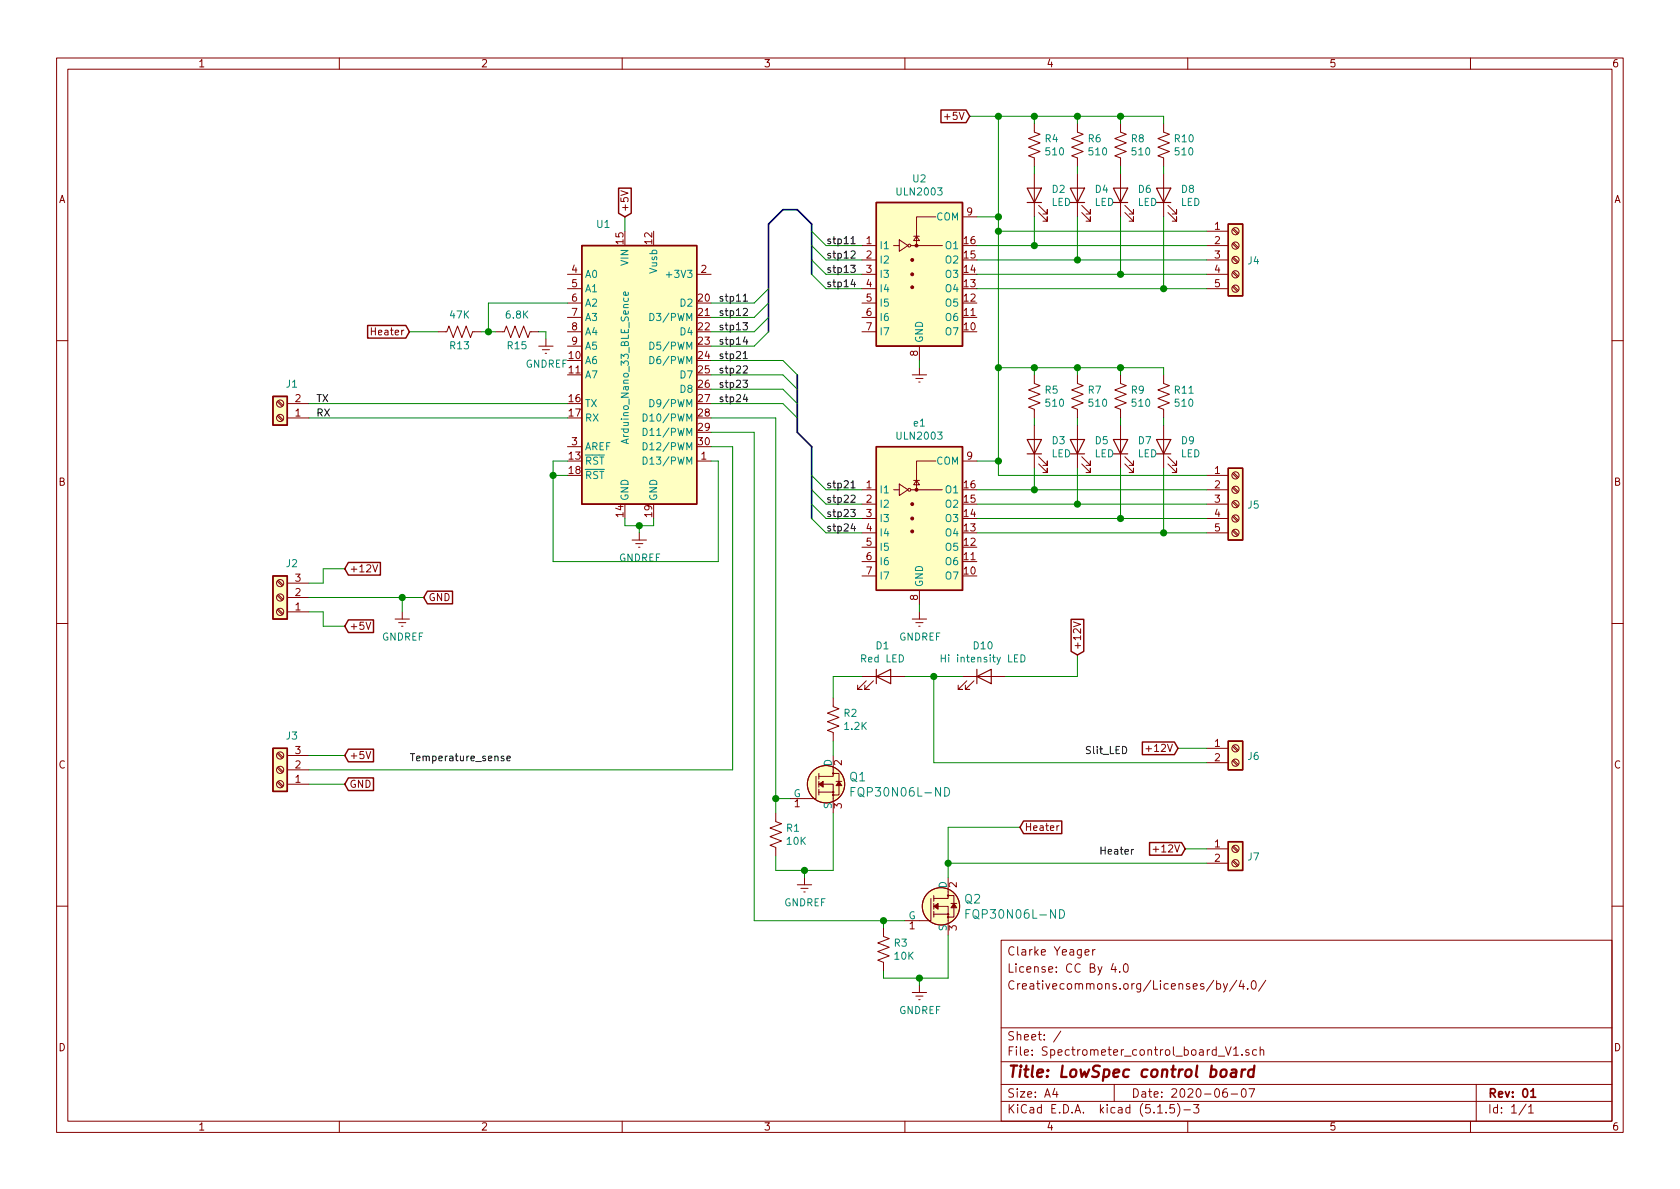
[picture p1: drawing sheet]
<svg xmlns="http://www.w3.org/2000/svg" width="297mm" height="210mm" viewBox="0 0 297 210" stroke-linecap="round" stroke-linejoin="round" font-family="sans-serif">
<g fill="none" stroke="#840000" stroke-width=".18">
<path d="M10 10.3h277v189.9h-277zM12 12.2h273v186.1h-273zM60 10.3v1.9M110 10.3v1.9M160 10.3v1.9M210 10.3v1.9M260 10.3v1.9M109.8 33.7l1.2 .5-1.2 .4M165.5 38.3h-3.4v5.1M170.2 38.3h2.5M182.9 21.8v1.6l1 .3-2 .8 2 .8-2 .7 2 .8-2 .8 1 .3v1.6M182.9 30.7v7.6"/>
<path d="M183.6 37.6l1.6 1.5v-.8v.8h-.8M183.6 36.3l1.6 1.5v-.7v.7h-.8M190.5 21.8v1.6l1 .3-2 .8 2 .8-2 .7 2 .8-2 .8 1 .3v1.6M190.5 30.7v7.6M191.3 37.6l1.5 1.5v-.8v.8h-.8M191.3 36.3l1.5 1.5v-.7v.7h-.8M198.1 21.8v1.6l1 .3-2 .8 2 .8-2 .7 2 .8-2 .8 1 .3v1.6M198.1 30.7v7.6M198.9 37.6l1.5 1.5v-.8v.8h-.8M198.9 36.3l1.5 1.5v-.7v.7h-.8M205.7 21.8v1.6l1.1 .3-2.1 .8 2.1 .8-2.1 .7 2.1 .8-2.1 .8 1 .3v1.6M205.7 30.7v7.6"/>
<path d="M206.5 37.6l1.5 1.5v-.8v.8h-.7M206.5 36.3l1.5 1.5v-.7v.7h-.7M77.5 58.7h1.5l.4-1 .7 2 .8-2 .8 2 .7-2 .8 2 .4-1h1.5M87.6 58.7h1.6l.3-1 .8 2 .8-2 .7 2 .8-2 .7 2 .4-1h1.5M96.5 59.9v1.3M100.3 58.7h2.6M100.3 48.5h2.6M100.3 51h2.6M100.3 53.6h2.6M100.3 56.1h2.6M123.2 48.5h2.5M152.4 58.7h2.5"/>
<path d="M152.4 43.4h2.5M152.4 46h2.5M152.4 48.5h2.5M152.4 51h2.5M152.4 53.6h2.5M152.4 56.1h2.5M158 43.4h1M159 42.4l1.5 1-1.5 1zM161 43.4h5.6M161.5 41.8h1.1M162.1 41.8l.5 .7h-1.1zM213.4 43.4h3.8"/>
<path d="M213.4 46h3.8M213.4 48.5h3.8M213.4 51h3.8M213.4 40.9h3.8M217.9 50.7l.9 .9M217.9 48.2l.9 .8M217.9 45.6l.9 .9M217.9 43.1l.9 .8M217.9 40.6l.9 .8M218.1 50.5l.8 .9M218.1 48l.8 .8M218.1 45.5l.8 .8"/>
<path d="M218.1 42.9l.8 .9M218.1 40.4l.8 .8M10 60.2h2M49 71l.9 .9M49 73.6l.9 .8M49.2 70.9l.9 .8M49.2 73.4l.9 .8M50.8 73.9h3.8M50.8 71.4h3.8M95.2 61.2h2.6M95.9 61.8h1.3M96.4 62.5h.2"/>
<path d="M100.3 79h2.6M100.3 61.2h2.6M161.3 66.3h2.5M161.9 66.9h1.3M162.4 67.6h.3M162.6 61.2v2.5M162.6 65v1.3M182.9 66.3v1.5l1 .4-2 .8 2 .7-2 .8 2 .7-2 .8 1 .4v1.5M182.9 75.2v7.6M190.5 66.3v1.5l1 .4-2 .8 2 .7-2 .8 2 .7-2 .8 1 .4v1.5M190.5 75.2v7.6M198.1 66.3v1.5l1 .4-2 .8 2 .7-2 .8 2 .7-2 .8 1 .4v1.5"/>
<path d="M198.1 75.2v7.6M205.7 66.3v1.5l1.1 .4-2.1 .8 2.1 .7-2.1 .8 2.1 .7-2.1 .8 1 .4v1.5M205.7 75.2v7.6M285 60.2h2M65.9 99.9l.4 1.2 .5-1.2M111.8 95.5h2.5M112.4 96.1h1.3M112.9 96.8h.3M113 94.2v1.3M123.2 81.5h2.5M152.4 86.6h2.5M152.4 89.1h2.5"/>
<path d="M152.4 91.7h2.5M152.4 94.2h2.5M152.4 96.8h2.5M152.4 99.3h2.5M158 86.6h1M159 85.6l1.5 1-1.5 1zM161 86.6h5.6M161.5 85h1.1M162.1 85l.5 .7h-1.1zM165.5 81.5h-3.4v5.1M170.2 81.5h2.5M183.6 82l1.6 1.6v-.8v.8h-.8"/>
<path d="M183.6 80.8l1.6 1.5v-.8v.8h-.8M191.3 82l1.5 1.6v-.8v.8h-.8M191.3 80.8l1.5 1.5v-.8v.8h-.8M198.9 82l1.5 1.6v-.8v.8h-.8M198.9 80.8l1.5 1.5v-.8v.8h-.8M206.5 82l1.5 1.6v-.8v.8h-.7M206.5 80.8l1.5 1.5v-.8v.8h-.7M213.4 84.1h3.8M213.4 86.6h3.8M213.4 89.1h3.8M213.4 91.7h3.8M213.4 94.2h3.8"/>
<path d="M217.9 93.9l.9 .8M217.9 91.4l.9 .8M217.9 88.8l.9 .9M217.9 86.3l.9 .8M217.9 83.7l.9 .9M218.1 93.7l.8 .9M218.1 91.2l.8 .8M218.1 88.6l.8 .9M218.1 86.1l.8 .8M218.1 83.6l.8 .8M10 110.3h2M49 102.8l.9 .8"/>
<path d="M49 105.3l.9 .9M49 107.9l.9 .8M49.2 102.6l.9 .8M49.2 105.2l.9 .8M49.2 107.7l.9 .8M50.8 108.2h3.8M50.8 105.7h3.8M50.8 103.1h3.8M64.7 110l.4 1.3 .5-1.3M69.8 109.5h2.6M70.5 110.1h1.3M71 110.7h.2"/>
<path d="M71.1 108.2v1.3M152.4 119.6h7.6M152.4 101.8h2.5M161.3 109.5h2.5M161.9 110.1h1.3M162.4 110.7h.3M162.6 104.4v2.5M162.6 108.2v1.3M170.2 119.6h7.6M189.8 110l1.3 .4-1.3 .4M285 110.3h2M49 133.3l.9 .8"/>
<path d="M49 135.8l.9 .8M49 138.3l.9 .9M49.2 133.1l.9 .8M49.2 135.6l.9 .9M49.2 138.2l.9 .8M50.8 138.7h3.8M50.8 136.1h3.8M50.8 133.6h3.8M64.7 132.9l.4 1.3 .5-1.3M144.3 137.3v3.9h-4.6M144.8 138.7h2.5v5.1M144.8 136.8v1"/>
<path d="M144.8 138.2v1M144.8 139.6v1M147.2 136.8h1.1v3.8h-1.1M147.3 133.6v3.7h-2.5M147.3 123.4v1.6l1 .3-2 .8 2 .8-2 .7 2 .8-2 .8 1 .3v1.6M147.8 138.2h1M153.2 120.4l-1.6 1.5h.8h-.8v-.7M154.4 120.4l-1.5 1.5h.8h-.8v-.7M170.9 120.4l-1.5 1.5h.8h-.8v-.7M172.2 120.4l-1.5 1.5h.7h-.7v-.7M202.6 132.4h1M213.4 132.3h3.8"/>
<path d="M213.4 134.9h3.8M217.9 134.5l.9 .9M217.9 132l.9 .8M218.1 134.4l.8 .8M218.1 131.8l.8 .9M137.2 143.8v1.5l1 .4-2.1 .7 2.1 .8-2.1 .7 2.1 .8-2.1 .8 1.1 .4v1.5M141 156.5h2.5M141.6 157.1h1.3M142.1 157.7h.3M142.2 155.2v1.3M144.8 140.1h2.5M164.6 158.9v3.9h-4.6"/>
<path d="M165.1 158.4v1M165.1 159.8v1M167.5 158.4h1.2v3.8h-1.2M167.6 155.2v3.7h-2.5M168.1 159.8h1.1M187.2 146l-.3 .2M203.9 150.2h1M213.4 150.1h3.8M213.4 152.6h3.8M217.9 152.3l.9 .9M217.9 149.8l.9 .8M218.1 152.1l.8 .9"/>
<path d="M218.1 149.6l.8 .8M10 160.2h2M156.2 164.1v1.5l1 .4-2 .7 2 .8-2 .8 2 .7-2 .8 1 .4v1.5M161.3 175.5h2.5M161.9 176.1h1.3M162.4 176.8h.3M162.6 174.2v1.3M165.1 160.3h2.5v5M165.1 161.7h2.5M165.1 161.2v1M177 166.3h108v32h-108zM191.8 168.4l.8-.1-.1-.3-.5-.1-.2 .2 .1 .7h.6"/>
<path d="M193.2 167.9v1M193.6 167.9l-.4 .3M196.8 170.4l-.3 1h.9M197.2 170.9v1M198 171.8v.1M198.8 170.6l.3-.2a.94 .94 0 0 1 0 1.5l-.4-.3-.1-.6zM215.1 174l.4-.1 .3 .3-.1 .6-.2 .1-.4-.1M215.1 173.4v1.5M216.3 173.9l.4 1M217 173.9l-.5 1.4-.2 .1M218.7 173.3l-1.3 2M219.5 173.3l-.4 1.1h.9"/>
<path d="M219.8 173.9v1M220.6 174.8v.1M221.4 173.6l.2-.2a.81 .81 0 0 1 .6 .6 .81 .81 0 0 1-.3 .8l-.2 .1a.79 .79 0 0 1-.3-1.3zM223.8 173.3l-1.3 2M285 160.2h2M60 198.3v1.9M110 198.3v1.9M160 198.3v1.9M177 194.8h108M177 191.8h108M177 187.8h108M177 181.8h108"/>
<path d="M186.5 192.5l-.4 1h1M186.8 193v1M187.6 182.3l-1.3 2M197 191.8v3M204.7 196.8h.8M206.2 196.7v.1M207.6 195.3h-.7l-.1 .7 .2-.1 .5 .1 .2 .2-.1 .5-.2 .1-.6-.1M208.2 195.1a1.71 1.71 0 0 1 0 2.3M209.3 196.3h1.2M210 198.3v1.9M211 195.3h1l-.5 .6 .4 .1v.7l-.2 .1-.7-.1M216.7 185.1l.5 1.5 .5-1.5"/>
<path d="M216.9 192.5a.62 .62 0 0 0-.7 .7l.1 .7 .2 .1 .5-.1v-.5l-.1-.2-.4-.1-.3 .3M217.7 193.5h1.1M218.1 185.5l.4-.4v1.5M218.1 186.6h.8M219.6 192.7l.4-.2a.94 .94 0 0 1 0 1.5 .82 .82 0 0 1-.4-1.3zM219.6 186.5v.1M220.8 185.7l-.4-.1-.2 .2 .1 .2 .5 .2v.3h-.6M220.8 192.5h1l-.6 1.5M222.2 185.7l-.5-.1-.2 .3 .1 .6h.6M222.8 185.7l.2-.1 .4 .1v.9M222.8 185.1v1.5M260 198.3v1.9"/>
<path d="M261 191.8v6.5M269.8 195.2l-1.2 2M270.3 195.8l.4-.5v1.5M270.3 196.8h.8"/>
<circle cx="160.8" cy="43.4" r=".25"/>
<circle cx="218.4" cy="51" r=".63"/>
<circle cx="218.4" cy="40.9" r=".63"/>
<circle cx="218.4" cy="46" r=".63"/>
<circle cx="218.4" cy="43.4" r=".63"/>
<circle cx="218.4" cy="48.5" r=".63"/>
<circle cx="49.5" cy="73.9" r=".63"/>
<circle cx="49.5" cy="71.4" r=".63"/>
<circle cx="160.8" cy="86.6" r=".25"/>
<circle cx="218.4" cy="89.1" r=".63"/>
<circle cx="218.4" cy="94.2" r=".63"/>
<circle cx="218.4" cy="91.7" r=".63"/>
<circle cx="218.4" cy="86.6" r=".63"/>
<circle cx="218.4" cy="84.1" r=".63"/>
<circle cx="49.5" cy="108.2" r=".63"/>
<circle cx="49.5" cy="103.1" r=".63"/>
<circle cx="49.5" cy="105.7" r=".63"/>
<circle cx="49.5" cy="136.1" r=".63"/>
<circle cx="49.5" cy="138.7" r=".63"/>
<circle cx="49.5" cy="133.6" r=".63"/>
<circle cx="146" cy="138.7" r="3.3"/>
<circle cx="147.3" cy="136.8" r=".13"/>
<circle cx="218.4" cy="132.3" r=".63"/>
<circle cx="218.4" cy="134.9" r=".63"/>
<circle cx="147.3" cy="140.1" r=".13"/>
<circle cx="147.3" cy="140.6" r=".13"/>
<circle cx="167.6" cy="158.4" r=".13"/>
<circle cx="218.4" cy="152.6" r=".63"/>
<circle cx="218.4" cy="150.1" r=".63"/>
<circle cx="166.4" cy="160.3" r="3.3"/>
<circle cx="167.6" cy="162.2" r=".13"/>
<circle cx="167.6" cy="161.7" r=".13"/>
</g>
<path d="M270.7 193l.4-.5v1.5M270.7 194h.8" fill="none" stroke="#840000" stroke-width=".3"/>
<path d="M217.8 189.2h.7v1.2M218.6 189.6l-.7 .1a.4 .4 0 0 0-.3 .3 .4 .4 0 0 0 .2 .4l.7-.1M219.6 189.1l-.1 1.3M220.2 189.1a.55 .55 0 0 0-.6 .4M221.7 189.2a.68 .68 0 0 0-1 .3l-.1 .6 .2 .2 .2 .1 .6-.1M221.8 188.4l-.2 2" fill="none" stroke="#840000" stroke-width=".41"/>
<g fill="none" stroke="#840000" stroke-width=".2">
<path d="M181.6 33.3h2.5l-1.2 2.5zM181.6 35.8h2.5M189.2 33.3h2.6l-1.3 2.5zM189.2 35.8h2.6M196.8 33.3h2.6l-1.3 2.5zM196.8 35.8h2.6M204.5 33.3h2.5l-1.3 2.5zM204.5 35.8h2.5M181.6 77.7h2.5l-1.2 2.6zM189.2 77.7h2.6l-1.3 2.6zM196.8 77.7h2.6l-1.3 2.6zM204.5 77.7h2.5l-1.3 2.6z"/>
<path d="M181.6 80.3h2.5M189.2 80.3h2.6M196.8 80.3h2.6M204.5 80.3h2.5M154.9 119.6l2.6-1.2v2.5zM154.9 118.4v2.5M172.7 119.6l2.6-1.2v2.5zM172.7 118.4v2.5"/>
</g>
<g fill="#ffffc2" stroke="#ffffc2" stroke-width=".18">
<path d="M217.2 82.8h2.5v12.7h-2.5z"/>
<path d="M217.2 148.8h2.5v5.1h-2.5z"/>
<path d="M48.3 132.3h2.5v7.6h-2.5z"/>
<path d="M217.2 131.1h2.5v5h-2.5z"/>
<path d="M48.3 70.1h2.5v5.1h-2.5z"/>
<path d="M154.9 35.8h15.3v25.4h-15.3z"/>
<path d="M154.9 79h15.3v25.4h-15.3z"/>
<path d="M48.3 101.8h2.5v7.7h-2.5z"/>
<path d="M217.2 39.6h2.5v12.7h-2.5z"/>
<path d="M102.9 43.4h20.3v45.7h-20.3z"/>
<circle cx="166.4" cy="160.3" r="3.3"/>
<circle cx="146" cy="138.7" r="3.3"/>
</g>
<g fill="none" stroke="#840000" stroke-width=".25">
<path d="M166.4 19.5h4.4l.6 1.1-.6 1.1h-4.4zM109.4 33.3h2.2v4.4l-1.1 .6-1.1-.6zM154.9 35.8h15.3v25.4h-15.3zM217.2 39.6h2.5v12.7h-2.5zM65 57.6h6.8l.6 1.1-.6 1.1h-6.8zM102.9 43.4h20.3v45.7h-20.3zM48.3 70.1h2.5v5.1h-2.5zM154.9 79h15.3v25.4h-15.3zM61.6 99.5h5.7v2.2h-5.7l-.6-1.1zM217.2 82.8h2.5v12.7h-2.5zM48.3 101.8h2.5v7.7h-2.5zM61.6 109.6h4.4v2.3h-4.4l-.6-1.2z"/>
<path d="M75.6 104.5h4.4v2.3h-4.4l-.7-1.1zM189.4 109.5h2.2v5.7l-1.1 .6-1.1-.6zM48.3 132.3h2.5v7.6h-2.5zM61.6 137.6h4.4v2.2h-4.4l-.6-1.1zM61.6 132.5h4.4v2.2h-4.4l-.6-1.1zM202 131.2h5.6l.7 1.1-.7 1.1h-5.6zM217.2 131.1h2.5v5h-2.5zM181 145.2h6.7v2.2h-6.7l-.7-1.1zM203.3 149h5.6l.6 1.1-.6 1.1h-5.6zM217.2 148.8h2.5v5.1h-2.5z"/>
</g>
<g fill="none" stroke="#008484" stroke-width=".18">
<path d="M110.3 52.7v.4l.2 .2 .5-.1v-.5M111 51.7l.1 .3-.2 .2h-.6v-.5l.3-.1 .1 .6M114.9 55.4a.64 .64 0 0 1 .8 .7 .64 .64 0 0 1-.8 .6zM117.8 48.6h1M113.7 73.2a.64 .64 0 0 1 .7 .6 .64 .64 0 0 1-.7 .7zM113.7 75.7a.64 .64 0 0 1 .7 .7 .64 .64 0 0 1-.7 .6zM113.7 78.3a.64 .64 0 0 1 .7 .6 .64 .64 0 0 1-.7 .6zM114.9 60.5a.64 .64 0 0 1 .8 .6 .64 .64 0 0 1-.8 .7zM114.9 63a.64 .64 0 0 1 .8 .7 .64 .64 0 0 1-.8 .6zM114.9 70.7a.64 .64 0 0 1 .8 .6 .64 .64 0 0 1-.8 .6zM113.7 80.8a.64 .64 0 0 1 .7 .7 .64 .64 0 0 1-.7 .6zM166.4 115.8v1.3"/>
<path d="M166.4 116.4h.8M180.5 115.8a.64 .64 0 0 1 .7 .6 .64 .64 0 0 1-.7 .7zM150.5 140h.5M151.2 139.3h-.7v1.5M167 139.3a.77 .77 0 0 1 .9 .7 .77 .77 0 0 1-.9 .8zM170.8 161.6h.5M171.5 160.9h-.7v1.5M187.4 160.9a.77 .77 0 0 1 .8 .7 .77 .77 0 0 1-.8 .8z"/>
</g>
<g fill="#840000" stroke="#840000" stroke-width=".18">
<path d="M165.1 160.3l.8-.5v1z"/>
<path d="M168.7 159.8l.5 .7h-1.1z"/>
<path d="M144.8 138.7l.7-.5v1z"/>
<path d="M148.3 138.2l.5 .7h-1z"/>
<circle cx="161.3" cy="50.8" r=".25"/>
<circle cx="161.3" cy="48.5" r=".25"/>
<circle cx="161.3" cy="46" r=".25"/>
<circle cx="162.1" cy="43.4" r=".25"/>
<circle cx="161.3" cy="94" r=".25"/>
<circle cx="161.3" cy="91.7" r=".25"/>
<circle cx="161.3" cy="89.1" r=".25"/>
<circle cx="162.1" cy="86.6" r=".25"/>
</g>
<path d="M143.5 48.5v-8.9l-2.5-2.5h-2.6l-2.5 2.5v19.1M141 66.3v10.1l2.5 2.6v12.7" fill="none" stroke="#000084" stroke-width=".3"/>
<g fill="none" stroke="#008400" stroke-width=".18">
<path d="M110.5 38.3v2.6M171.4 20.6h34.3v1.2M172.7 38.3h3.8M176.5 20.6v63.5h36.9M182.9 20.6v1.2M182.9 29.5v1.2M182.9 38.3v5.1M190.5 20.6v1.2M190.5 29.5v1.2M190.5 38.3v7.7M198.1 20.6v1.2M198.1 29.5v1.2"/>
<path d="M198.1 38.3v10.2M205.7 29.5v1.2M205.7 38.3v12.7M72.4 58.7h5.1M85.1 58.7h2.5M95.2 58.7h1.3v1.2M100.3 53.6h-13.9v5.1M135.9 51l-2.6 2.6h-7.6M135.9 56.1l-2.6 2.6h-7.6M135.9 53.6l-2.6 2.5h-7.6M135.9 58.7l-2.6 2.5h-7.6M143.5 46l2.5 2.5h6.4"/>
<path d="M143.5 48.5l2.5 2.5h6.4M143.5 43.4l2.5 2.6h6.4M143.5 40.9l2.5 2.5h6.4M172.7 48.5h40.7M172.7 51h40.7M172.7 46h40.7M172.7 43.4h40.7M176.5 40.9h36.9M54.6 71.4h45.7M54.6 73.9h45.7M125.7 63.7h12.7l2.6 2.6M125.7 66.3h12.7l2.6 2.5"/>
<path d="M125.7 68.8h12.7l2.6 2.6M125.7 71.4h12.7l2.6 2.5M125.7 76.4h7.6v86.4h26.7M125.7 73.9h11.5v69.9M125.7 79h3.8v57.1h-74.9M162.6 63.7v1.3M176.5 65h29.2v1.3M182.9 65v1.3M182.9 73.9v1.3M190.5 65v1.3M190.5 73.9v1.3M198.1 65v1.3"/>
<path d="M198.1 73.9v1.3M205.7 73.9v1.3M97.8 84.1h2.5M100.3 81.5h-2.5v17.8h29.2v-17.8h-1.3M110.5 91.7v1.3h5.1v-1.3M113 93v1.2M143.5 84.1l2.5 2.5h6.4M143.5 86.6l2.5 2.5h6.4M143.5 89.1l2.5 2.6h6.4M143.5 91.7l2.5 2.5h6.4M172.7 86.6h40.7M172.7 89.1h40.7"/>
<path d="M172.7 91.7h40.7M172.7 81.5h3.8M172.7 94.2h40.7M182.9 82.8v3.8M190.5 82.8v6.3M198.1 82.8v8.9M205.7 82.8v11.4M54.6 108.2h2.5v2.5h3.9M54.6 105.7h20.3M61 100.6h-3.9v2.5h-2.5M71.1 105.7v2.5M152.4 119.6h-5.1v3.8"/>
<path d="M160 119.6h10.2M162.6 106.9v1.3M165.1 119.6v15.3h48.3M190.5 115.8v3.8h-12.7M54.6 138.7h6.4M54.6 133.6h6.4M147.3 131.1v2.5M208.3 132.3h5.1M137.2 141.2h2.5M142.2 153.9v1.3M147.3 143.8v10.1h-10.1v-2.5M167.6 152.6h45.8"/>
<path d="M180.3 146.3h-12.7v8.9M209.5 150.1h3.9M156.2 162.8v1.3M162.6 173v1.2M167.6 165.3v7.7h-11.4v-1.3"/>
</g>
<g fill="none" stroke="#000" stroke-width=".18">
<path d="M131.4 57.1h.8l-.5 .5 .4 .1 .1 .4-.3 .2-.5-.1M131.4 52.3l.4-.3v1.3M131.4 54.7l.5-.2 .3 .4-.8 .9h.8M131.4 53.3h.8M131.7 59.6l-.3 .8h.8M150.4 46.9h.8l-.4 .5 .3 .1 .1 .4-.2 .3-.6-.1M150.5 42.2l.3-.4v1.3M150.5 44.5l.5-.1 .2 .3-.8 .9h.8M150.5 43.1h.7M150.8 49.4l-.3 .9h.8M151.1 49.9v.8M131.4 67.2h.8l-.5 .5 .4 .1 .1 .5-.3 .2-.5-.1"/>
<path d="M131.4 62.5l.4-.4v1.3M131.4 64.8l.5-.1 .3 .3-.8 1h.8M131.4 63.4h.8M131.7 69.7l-.3 .9h.8M132 60v.9M132 70.2v.8M150.4 90.1h.8l-.4 .5 .3 .1 .1 .4-.2 .3-.6-.2M150.5 85.4l.3-.4v1.3M150.5 87.7l.5-.2 .2 .4-.8 .9h.8M150.5 86.3h.7M150.8 92.6l-.3 .9h.8M151.1 93.1v.8"/>
<path d="M89.1 133.8l-.3-.1-.2 .2 .1 .2 .4 .1v.3h-.5M89.6 134.1l.6-.1v-.2l-.4-.1-.2 .2 .1 .6h.5M198.5 132a.64 .64 0 0 1 .7 .6 .64 .64 0 0 1-.7 .7zM200.4 150.2l-.3 .2"/>
</g>
<g fill="#008400" stroke="#008400" stroke-width=".25">
<circle cx="182.9" cy="43.4" r=".51"/>
<circle cx="198.1" cy="65" r=".51"/>
<circle cx="205.7" cy="94.2" r=".51"/>
<circle cx="142.2" cy="153.9" r=".51"/>
<circle cx="190.5" cy="65" r=".51"/>
<circle cx="205.7" cy="51" r=".51"/>
<circle cx="182.9" cy="65" r=".51"/>
<circle cx="198.1" cy="48.5" r=".51"/>
<circle cx="176.5" cy="65" r=".51"/>
<circle cx="190.5" cy="46" r=".51"/>
<circle cx="182.9" cy="20.6" r=".51"/>
<circle cx="176.5" cy="20.6" r=".51"/>
<circle cx="198.1" cy="20.6" r=".51"/>
<circle cx="190.5" cy="20.6" r=".51"/>
<circle cx="71.1" cy="105.7" r=".51"/>
<circle cx="198.1" cy="91.7" r=".51"/>
<circle cx="86.4" cy="58.7" r=".51"/>
<circle cx="113" cy="93" r=".51"/>
<circle cx="190.5" cy="89.1" r=".51"/>
<circle cx="176.5" cy="40.9" r=".51"/>
<circle cx="176.5" cy="38.3" r=".51"/>
<circle cx="137.2" cy="141.2" r=".51"/>
<circle cx="176.5" cy="81.5" r=".51"/>
<circle cx="97.8" cy="84.1" r=".51"/>
<circle cx="165.1" cy="119.6" r=".51"/>
<circle cx="182.9" cy="86.6" r=".51"/>
<circle cx="162.6" cy="173" r=".51"/>
<circle cx="167.6" cy="152.6" r=".51"/>
<circle cx="156.2" cy="162.8" r=".51"/>
</g>
<text font-size="2.8" fill="#840000" x="178" y="190.5">Title: LowSpec control board</text>
<g font-size="2.1" fill="#008484">
<text x="150.3" y="138.2">Q1</text>
<text x="151.3" y="140.9">FQP30N06L-ND</text>
<text x="170.6" y="159.8">Q2</text>
<text x="171.6" y="162.5">FQP30N06L-ND</text>
</g>
<g font-size="2.1" fill="#840000">
<text x="178" y="172">License: CC By 4.0</text>
<text x="178" y="169">Clarke Yeager</text>
<text x="178" y="175">Creativecommons.org/Licenses/by/4.0/</text>
<text x="178" y="184">Sheet: /</text>
<text x="178" y="186.7">File: Spectrometer_control_board_V1.sch</text>
<text x="178" y="196.9">KiCad E.D.A. kicad (5.1.5)-3</text>
<text x="178" y="194.1">Size: A4</text>
<text x="200" y="194.1">Date: 2020-06-07</text>
<text x="263" y="194.1">Rev: 01</text>
<text x="263" y="196.9">Id: 1/1</text>
</g>
<g font-size="1.8" fill="#840000">
<text x="35" y="11.9">1</text>
<text x="85" y="11.9">2</text>
<text x="135" y="11.9">3</text>
<text x="185" y="11.9">4</text>
<text x="235" y="11.9">5</text>
<text x="285" y="11.9">6</text>
<text x="167.5" y="21.2">+5V</text>
<text x="10.4" y="35.9">A</text>
<text x="285.4" y="35.9">A</text>
<text x="111.1" y="37.6" transform="rotate(-90 111.1 37.6)">+5V</text>
<text x="171" y="38.1">9</text>
<text x="214.8" y="40.6">1</text>
<text x="110.2" y="43.1" transform="rotate(-90 110.2 43.1)">15</text>
<text x="115.3" y="43.1" transform="rotate(-90 115.3 43.1)">12</text>
<text x="153.2" y="43.2">1</text>
<text x="153.2" y="45.7">2</text>
<text x="170.5" y="45.7">15</text>
<text x="170.5" y="43.2">16</text>
<text x="214.8" y="43.2">2</text>
<text x="214.8" y="45.7">3</text>
<text x="101.1" y="48.3">4</text>
<text x="101.1" y="50.8">5</text>
<text x="101.1" y="53.3">6</text>
<text x="123.5" y="53.3">20</text>
<text x="124" y="48.3">2</text>
<text x="153.2" y="48.3">3</text>
<text x="153.2" y="50.8">4</text>
<text x="153.2" y="53.3">5</text>
<text x="170.5" y="53.3">12</text>
<text x="170.5" y="50.8">13</text>
<text x="170.5" y="48.3">14</text>
<text x="214.8" y="48.3">4</text>
<text x="214.8" y="50.8">5</text>
<text x="66.1" y="59.3">Heater</text>
<text x="101.1" y="55.9">7</text>
<text x="101.1" y="58.4">8</text>
<text x="123.5" y="55.9">21</text>
<text x="123.5" y="58.4">22</text>
<text x="153.2" y="55.9">6</text>
<text x="153.2" y="58.4">7</text>
<text x="170.5" y="58.4">10</text>
<text x="170.5" y="55.9">11</text>
<text x="100.6" y="63.5">10</text>
<text x="101.1" y="61">9</text>
<text x="123.5" y="61">23</text>
<text x="123.5" y="63.5">24</text>
<text x="162.3" y="63" transform="rotate(-90 162.3 63)">8</text>
<text x="52.2" y="71.1">2</text>
<text x="100.6" y="66">11</text>
<text x="100.6" y="71.1">16</text>
<text x="123.5" y="66">25</text>
<text x="123.5" y="68.6">26</text>
<text x="123.5" y="71.1">27</text>
<text x="52.2" y="73.7">1</text>
<text x="100.6" y="73.7">17</text>
<text x="123.5" y="73.7">28</text>
<text x="123.5" y="76.2">29</text>
<text x="100.6" y="81.3">13</text>
<text x="100.6" y="83.8">18</text>
<text x="101.1" y="78.7">3</text>
<text x="123.5" y="78.7">30</text>
<text x="124" y="81.3">1</text>
<text x="171" y="81.3">9</text>
<text x="214.8" y="83.8">1</text>
<text x="10.4" y="85.9">B</text>
<text x="153.2" y="86.4">1</text>
<text x="153.2" y="88.9">2</text>
<text x="170.5" y="88.9">15</text>
<text x="170.5" y="86.4">16</text>
<text x="214.8" y="86.4">2</text>
<text x="214.8" y="88.9">3</text>
<text x="285.4" y="85.9">B</text>
<text x="110.2" y="91.4" transform="rotate(-90 110.2 91.4)">14</text>
<text x="115.3" y="91.4" transform="rotate(-90 115.3 91.4)">19</text>
<text x="153.2" y="91.4">3</text>
<text x="153.2" y="94">4</text>
<text x="170.5" y="94">13</text>
<text x="170.5" y="91.4">14</text>
<text x="214.8" y="91.4">4</text>
<text x="214.8" y="94">5</text>
<text x="61.7" y="101.2">+12V</text>
<text x="153.2" y="96.5">5</text>
<text x="153.2" y="99.1">6</text>
<text x="153.2" y="101.6">7</text>
<text x="170.5" y="101.6">10</text>
<text x="170.5" y="99.1">11</text>
<text x="170.5" y="96.5">12</text>
<text x="52.2" y="107.9">1</text>
<text x="52.2" y="105.4">2</text>
<text x="52.2" y="102.9">3</text>
<text x="75.7" y="106.3">GND</text>
<text x="162.3" y="106.1" transform="rotate(-90 162.3 106.1)">8</text>
<text x="61.7" y="111.4">+5V</text>
<text x="191.1" y="115" transform="rotate(-90 191.1 115)">+12V</text>
<text x="10.4" y="135.9">C</text>
<text x="52.2" y="135.9">2</text>
<text x="52.2" y="133.3">3</text>
<text x="61.7" y="134.2">+5V</text>
<text x="148.8" y="135.4" transform="rotate(-90 148.8 135.4)">2</text>
<text x="203.3" y="133">+12V</text>
<text x="214.8" y="132.1">1</text>
<text x="214.8" y="134.6">2</text>
<text x="285.4" y="135.9">C</text>
<text x="52.2" y="138.4">1</text>
<text x="61.7" y="139.3">GND</text>
<text x="140.5" y="142.7">1</text>
<text x="148.8" y="143" transform="rotate(-90 148.8 143)">3</text>
<text x="181.1" y="146.9">Heater</text>
<text x="214.8" y="149.9">1</text>
<text x="204.6" y="150.7">+12V</text>
<text x="214.8" y="152.4">2</text>
<text x="169.2" y="156.9" transform="rotate(-90 169.2 156.9)">2</text>
<text x="160.8" y="164.3">1</text>
<text x="169.2" y="164.6" transform="rotate(-90 169.2 164.6)">3</text>
<text x="10.4" y="185.9">D</text>
<text x="285.4" y="185.9">D</text>
<text x="35" y="199.9">1</text>
<text x="85" y="199.9">2</text>
<text x="135" y="199.9">3</text>
<text x="185" y="199.9">4</text>
<text x="235" y="199.9">5</text>
<text x="285" y="199.9">6</text>
</g>
<g font-size="1.8" fill="#008484">
<text x="184.8" y="25.2">R4</text>
<text x="185" y="27.5">510</text>
<text x="192.4" y="25.2">R6</text>
<text x="192.6" y="27.5">510</text>
<text x="200.1" y="25.2">R8</text>
<text x="200.3" y="27.5">510</text>
<text x="207.7" y="25.2">R10</text>
<text x="207.9" y="27.5">510</text>
<text x="158.8" y="34.6">ULN2003</text>
<text x="161.4" y="32.3">U2</text>
<text x="186.1" y="34.1">D2</text>
<text x="193.7" y="34.1">D4</text>
<text x="201.3" y="34.1">D6</text>
<text x="208.9" y="34.1">D8</text>
<text x="105.6" y="40.3">U1</text>
<text x="165.6" y="39">COM</text>
<text x="185.9" y="36.4">LED</text>
<text x="193.5" y="36.4">LED</text>
<text x="201.1" y="36.4">LED</text>
<text x="208.8" y="36.4">LED</text>
<text x="111.1" y="46.9" transform="rotate(-90 111.1 46.9)">VIN</text>
<text x="155.4" y="44.1">I1</text>
<text x="155.4" y="46.6">I2</text>
<text x="167.3" y="46.6">O2</text>
<text x="167.3" y="44.1">O1</text>
<text x="220.7" y="46.8">J4</text>
<text x="103.4" y="49.1">A0</text>
<text x="103.4" y="51.7">A1</text>
<text x="116.2" y="48.3" transform="rotate(-90 116.2 48.3)">Vusb</text>
<text x="118.5" y="49.1">+3V3</text>
<text x="155.4" y="49.1">I3</text>
<text x="155.4" y="51.7">I4</text>
<text x="167.3" y="51.7">O4</text>
<text x="167.3" y="49.1">O3</text>
<text x="79.6" y="56.3">47K</text>
<text x="89.6" y="56.3">6.8K</text>
<text x="103.4" y="54.2">A2</text>
<text x="103.4" y="56.8">A3</text>
<text x="103.4" y="59.3">A4</text>
<text x="115.6" y="56.8">D3/PWM</text>
<text x="120.4" y="54.2">D2</text>
<text x="120.4" y="59.3">D4</text>
<text x="155.4" y="54.2">I5</text>
<text x="155.4" y="56.8">I6</text>
<text x="155.4" y="59.3">I7</text>
<text x="167.3" y="59.3">O7</text>
<text x="167.3" y="56.8">O6</text>
<text x="167.3" y="54.2">O5</text>
<text x="79.6" y="61.8">R13</text>
<text x="89.8" y="61.8">R15</text>
<text x="92.9" y="65">GNDREF</text>
<text x="103.4" y="64.4">A6</text>
<text x="103.4" y="61.8">A5</text>
<text x="115.6" y="61.8">D5/PWM</text>
<text x="115.6" y="64.4">D6/PWM</text>
<text x="163.2" y="60.7" transform="rotate(-90 163.2 60.7)">GND</text>
<text x="50.6" y="68.5">J1</text>
<text x="103.4" y="66.9">A7</text>
<text x="120.4" y="66.9">D7</text>
<text x="120.4" y="69.5">D8</text>
<text x="184.8" y="69.6">R5</text>
<text x="185" y="71.9">510</text>
<text x="192.4" y="69.6">R7</text>
<text x="192.6" y="71.9">510</text>
<text x="200.1" y="69.6">R9</text>
<text x="200.3" y="71.9">510</text>
<text x="207.7" y="69.6">R11</text>
<text x="207.9" y="71.9">510</text>
<text x="103.4" y="72">TX</text>
<text x="103.4" y="74.5">RX</text>
<text x="111.2" y="77.9" transform="rotate(-90 111.2 77.9)">Arduino_Nano_33_BLE_Sence</text>
<text x="114.6" y="74.5">D10/PWM</text>
<text x="114.6" y="77.1">D11/PWM</text>
<text x="115.6" y="72">D9/PWM</text>
<text x="158.8" y="77.7">ULN2003</text>
<text x="161.6" y="75.4">e1</text>
<text x="103.4" y="82.2">RST</text>
<text x="103.4" y="79.6">AREF</text>
<text x="114.6" y="82.2">D13/PWM</text>
<text x="114.6" y="79.6">D12/PWM</text>
<text x="165.6" y="82.2">COM</text>
<text x="185.9" y="80.9">LED</text>
<text x="186.1" y="78.6">D3</text>
<text x="193.5" y="80.9">LED</text>
<text x="193.7" y="78.6">D5</text>
<text x="201.1" y="80.9">LED</text>
<text x="201.3" y="78.6">D7</text>
<text x="208.8" y="80.9">LED</text>
<text x="208.9" y="78.6">D9</text>
<text x="103.4" y="84.7">RST</text>
<text x="111.1" y="88.6" transform="rotate(-90 111.1 88.6)">GND</text>
<text x="116.2" y="88.6" transform="rotate(-90 116.2 88.6)">GND</text>
<text x="155.4" y="87.2">I1</text>
<text x="155.4" y="89.8">I2</text>
<text x="167.3" y="89.8">O2</text>
<text x="167.3" y="87.2">O1</text>
<text x="220.7" y="89.9">J5</text>
<text x="155.4" y="92.3">I3</text>
<text x="155.4" y="94.9">I4</text>
<text x="167.3" y="94.9">O4</text>
<text x="167.3" y="92.3">O3</text>
<text x="50.6" y="100.3">J2</text>
<text x="109.4" y="99.3">GNDREF</text>
<text x="155.4" y="97.4">I5</text>
<text x="155.4" y="99.9">I6</text>
<text x="167.3" y="99.9">O6</text>
<text x="167.3" y="97.4">O5</text>
<text x="155.4" y="102.5">I7</text>
<text x="163.2" y="103.9" transform="rotate(-90 163.2 103.9)">GND</text>
<text x="167.3" y="102.5">O7</text>
<text x="67.5" y="113.3">GNDREF</text>
<text x="159" y="113.3">GNDREF</text>
<text x="152.3" y="117.1">Red LED</text>
<text x="154.9" y="114.8">D1</text>
<text x="167" y="117.1">Hi intensity LED</text>
<text x="172.2" y="114.8">D10</text>
<text x="50.6" y="130.8">J3</text>
<text x="149.3" y="126.8">R2</text>
<text x="149.4" y="129.1">1.2K</text>
<text x="147.1" y="135.5" transform="rotate(-90 147.1 135.5)">D</text>
<text x="220.7" y="134.4">J6</text>
<text x="140.3" y="141">G</text>
<text x="147.1" y="143.1" transform="rotate(-90 147.1 143.1)">S</text>
<text x="139.1" y="147.1">R1</text>
<text x="139.2" y="149.4">10K</text>
<text x="220.7" y="152.2">J7</text>
<text x="138.6" y="160.3">GNDREF</text>
<text x="167.4" y="157.1" transform="rotate(-90 167.4 157.1)">D</text>
<text x="158.1" y="167.4">R3</text>
<text x="160.6" y="162.6">G</text>
<text x="167.4" y="164.7" transform="rotate(-90 167.4 164.7)">S</text>
<text x="158.2" y="169.7">10K</text>
<text x="159" y="179.3">GNDREF</text>
</g>
<g font-size="1.8">
<text x="146" y="43.2">stp11</text>
<text x="146" y="45.7">stp12</text>
<text x="127" y="53.3">stp11</text>
<text x="146" y="50.8">stp14</text>
<text x="146" y="48.3">stp13</text>
<text x="127" y="55.9">stp12</text>
<text x="127" y="58.4">stp13</text>
<text x="127" y="63.5">stp21</text>
<text x="127" y="61">stp14</text>
<text x="55.9" y="71.1">TX</text>
<text x="127" y="71.1">stp24</text>
<text x="127" y="66">stp22</text>
<text x="127" y="68.6">stp23</text>
<text x="55.9" y="73.7">RX</text>
<text x="146" y="86.4">stp21</text>
<text x="146" y="88.9">stp22</text>
<text x="146" y="94">stp24</text>
<text x="146" y="91.4">stp23</text>
<text x="72.4" y="134.6">Temperature_sense</text>
<text x="191.8" y="133.3">Slit_LED</text>
<text x="194.3" y="151.1">Heater</text>
</g>
</svg>
